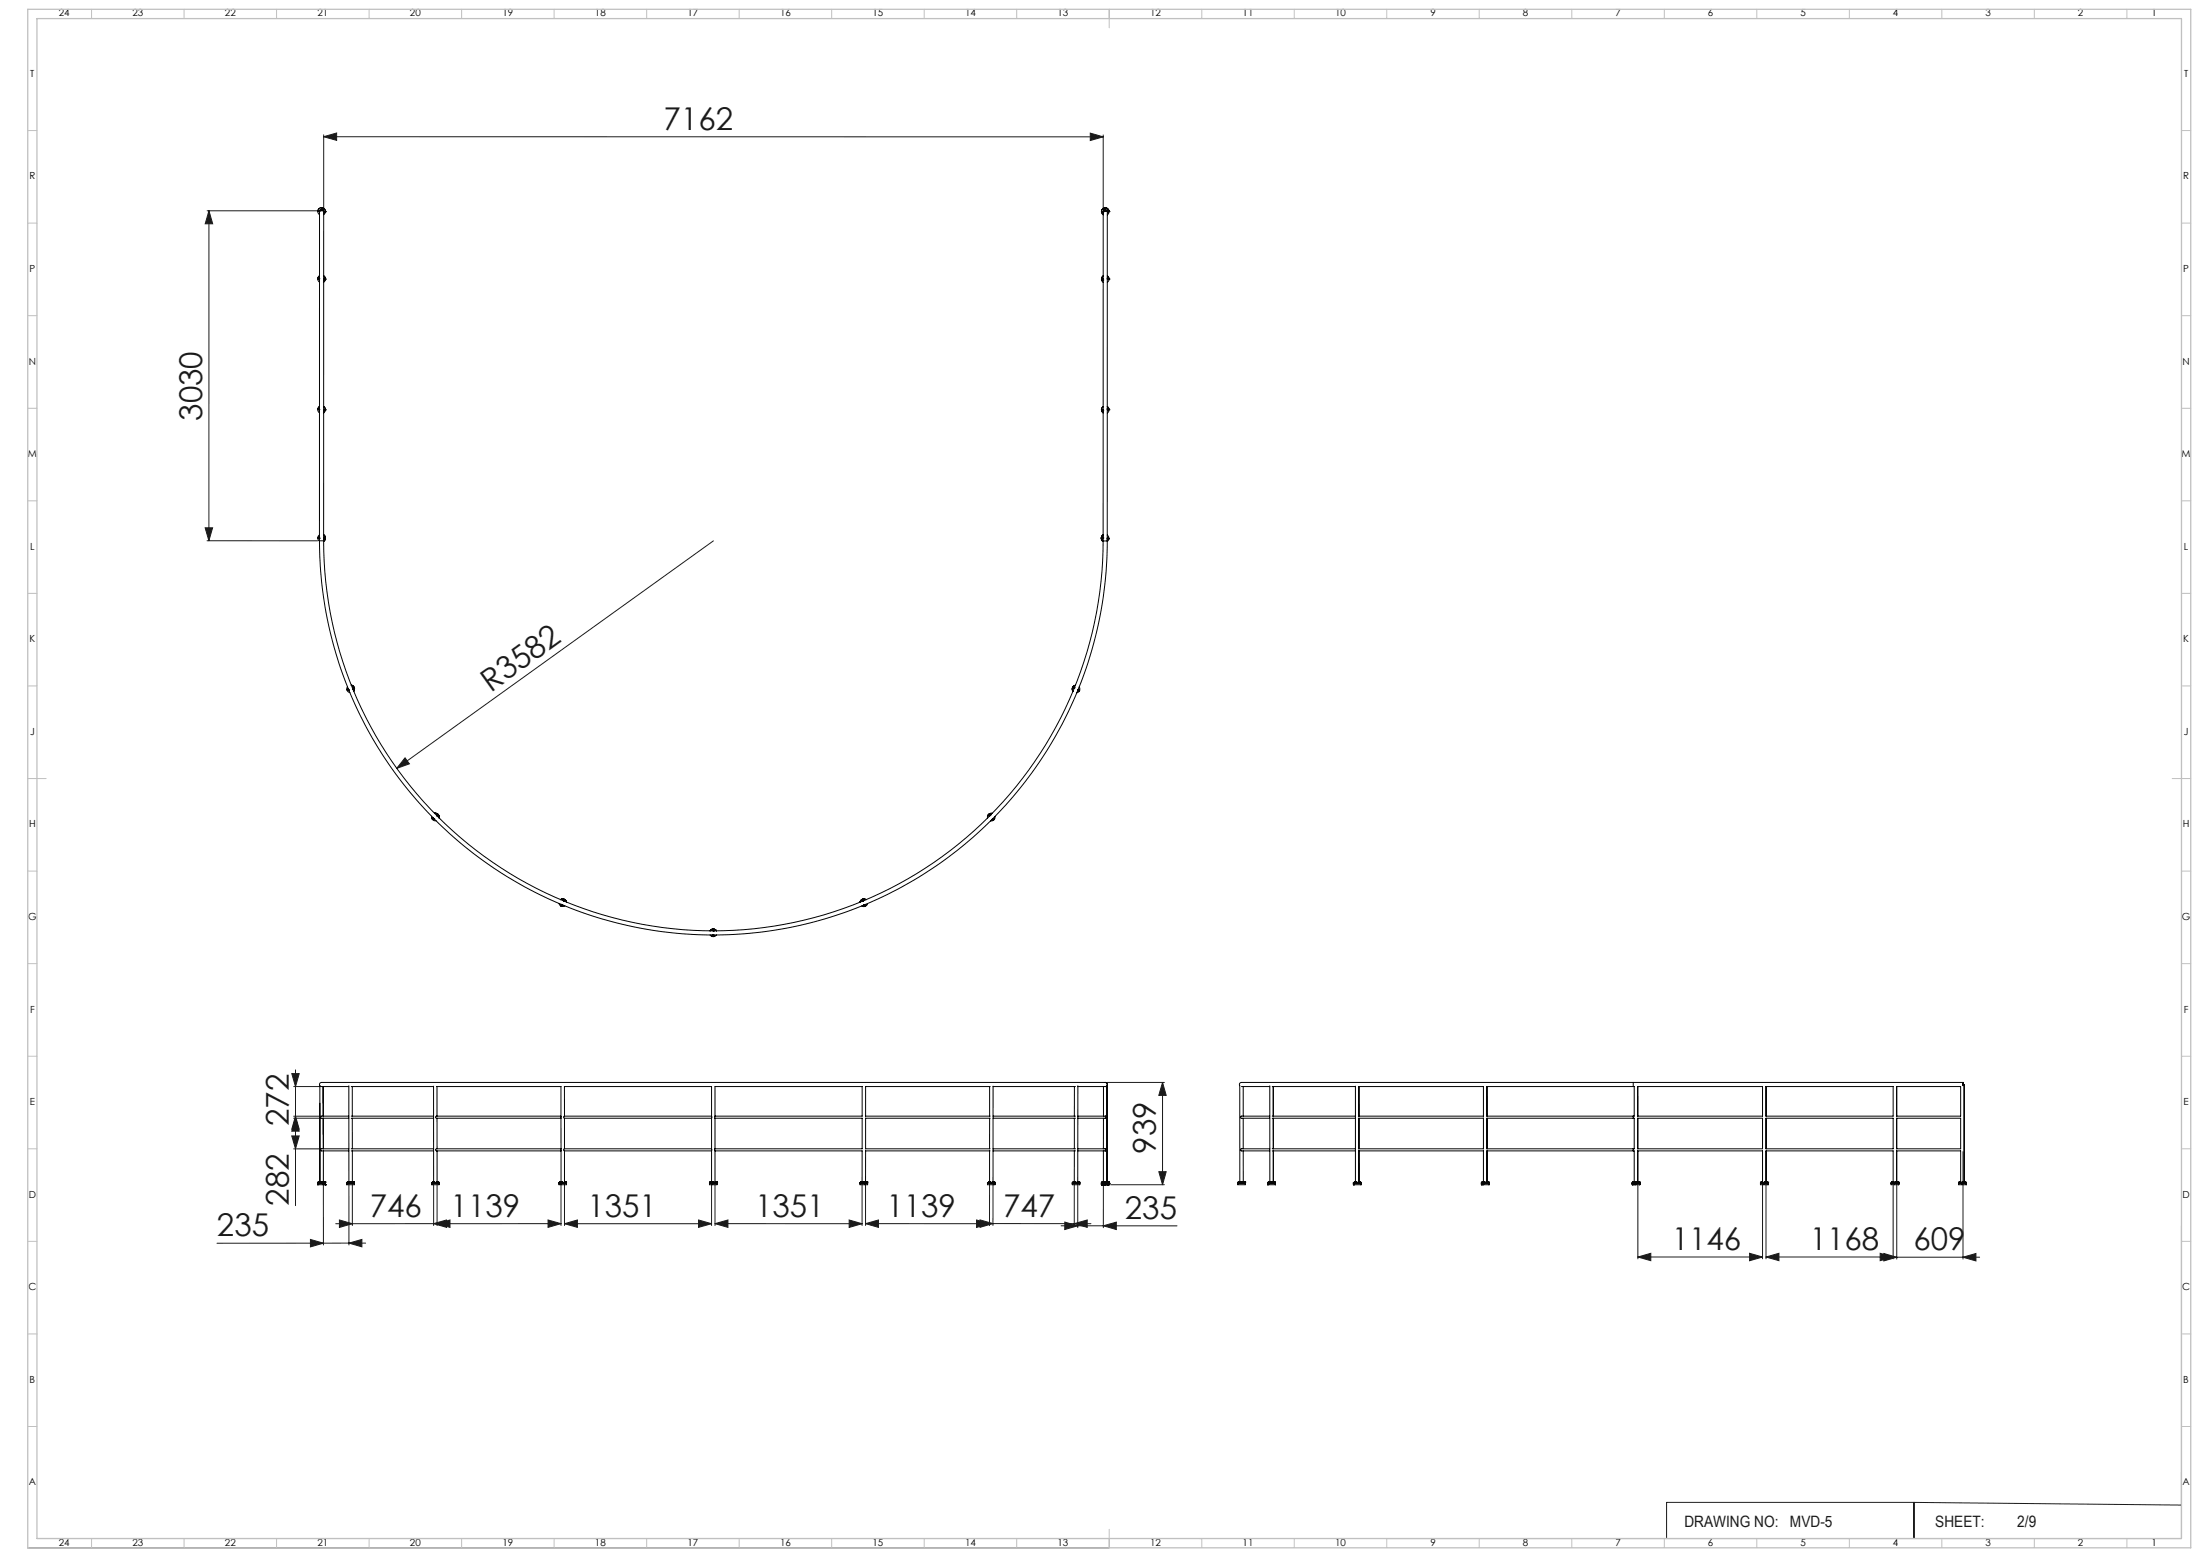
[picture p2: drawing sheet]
<svg xmlns="http://www.w3.org/2000/svg" width="1189mm" height="841mm" viewBox="0 0 1189 841" stroke-linecap="round" stroke-linejoin="round" font-family="sans-serif">
<g fill="none" stroke="#191924" stroke-width=".54">
<path d="M175 74l7-2v4zM175 73v40M175 74h421M589 72l7 2-7 2zM596 73v40M112 114h60M113 114l2 7h-4zM113 114v178M111 285h4l-2 7zM112 292h60M386 292l-172 123M219 409l2 4-7 2z"/>
<path d="M158 580h4l-2 7zM160 578v73M159 587h14M598 585h31M628 585v55M628 585l2 7h-4zM158 614h4l-2 7zM159 603h14M159 604h14M160 603l2 7h-4zM160 604l2 7h-4zM159 621h14"/>
<path d="M175 640v32M189 640v32M190 640v22M234 640v22M236 640v22M303 640v22M305 640v22M385 640v22M386 640v22M466 640v22M468 640v22M535 640v22"/>
<path d="M537 640v22M581 640v22M582 640v23M596 640v23M600 640h29M626 633h4l-2 7zM885 640v40M953 640v40M954 640v40M1023 640v40M1025 640v40M1061 622v58"/>
<path d="M183 659l7 2-7 2zM296 659l7 2-7 2zM378 659l7 2-7 2zM459 659l7 2-7 2zM528 659l7 2-7 2zM530 659l7 2-7 2zM168 669l7 2-7 3zM175 671l-58 1M189 671l7-2v4zM198 671h-23M234 661l7-2v4zM236 661l7-2v4z"/>
<path d="M303 661h-122M305 661l7-2v4zM305 661h80M386 661l7-2v4zM386 661h80M468 661l7-2v4zM468 661h113M573 662h63M575 660l7 2-7 2zM581 661l7-2v4zM581 661h9M596 662l7-2v4z"/>
<path d="M885 679l7-2v4zM885 679h68M946 677l7 2-7 2zM954 679l7-2v4zM954 679h116M1016 677l7 2-7 2zM1018 677l7 2-7 2zM1061 679l7-2v4zM1179 662v169h-430M1034 812h-133v19M1034 812v19M1034 812l145 1"/>
<path d="M15 836h584M20 831h579M648 831h1"/>
</g>
<g fill="none" stroke="#c0c0c0" stroke-width=".54">
<path d="M49 5v5M99 5v5M149 5v5M199 5v5M249 5v5M299 5v5M349 5v5M399 5v5M449 5v5M499 5v5M549 5v5M599 5v10"/>
<path d="M649 5v5M699 5v5M749 5v5M799 5v5M849 5v5M899 5v5M949 5v5M999 5v5M1049 5v5M1099 5v5M1149 5v5M15 71h5"/>
<path d="M1179 71h5M15 121h5M1179 121h5M15 171h5M1179 171h5M15 221h5M1179 221h5M15 271h5M1179 271h5M15 321h5M1179 321h5M15 371h5"/>
<path d="M1179 371h5M15 421h10M1174 421h10M15 471h5M1179 471h5M15 521h5M1179 521h5M15 571h5M1179 571h5M15 621h5M1179 621h5M15 671h5"/>
<path d="M1179 671h5M15 721h5M1179 721h5M15 771h5M1179 771h5M49 831v5M99 831v5M149 831v5M199 831v5M249 831v5M299 831v5M349 831v5"/>
<path d="M399 831v5M449 831v5M499 831v5M549 831v5M599 826v10M649 831v5M699 831v5M749 831v5M799 831v5M849 831v5M899 831v5M949 831v5"/>
<path d="M999 831v5M1049 831v5M1099 831v5M1149 831v5"/>
</g>
<path d="M15 5h1169v831h-1169zM20 10h1159v821h-1159z" fill="none" stroke="#c0c0c0" stroke-width=".7"/>
<g fill="#191924">
<path d="M219 409l2 4-7 2z"/>
<path d="M596 662l7-2v4zM575 660l7 2-7 2z"/>
<path d="M581 661l7-2v4zM530 659l7 2-7 2z"/>
<path d="M1061 679l7-2v4zM1018 677l7 2-7 2z"/>
<path d="M1016 677l7 2-7 2zM954 679l7-2v4z"/>
<path d="M305 661l7-2v4zM378 659l7 2-7 2z"/>
<path d="M236 661l7-2v4zM296 659l7 2-7 2z"/>
<path d="M234 661l7-2v4zM183 659l7 2-7 2z"/>
<path d="M168 669l7 2-7 3zM189 671l7-2v4z"/>
<path d="M113 114l2 7h-4zM111 285h4l-2 7z"/>
<path d="M626 633h4l-2 7zM628 585l2 7h-4zM160 603l2 7h-4zM158 580h4l-2 7z"/>
<path d="M160 604l2 7h-4zM158 614h4l-2 7z"/>
<path d="M468 661l7-2v4zM528 659l7 2-7 2z"/>
<path d="M386 661l7-2v4zM459 659l7 2-7 2z"/>
<path d="M175 74l7-2v4zM589 72l7 2-7 2z"/>
<path d="M885 679l7-2v4zM946 677l7 2-7 2z"/>
</g>
<g fill="none" stroke="#000" stroke-width=".54">
<path d="M172 114a2 2 0 0 1 2-2 2 2 0 0 1 2 2M172 114h.1M172 114h1M173 114h-1M173 114h.1M173 114h-1h1h-1h1M173 116a2.1 2.1 0 0 1-1-3 2.1 2.1 0 0 1 3 0 2.1 2.1 0 0 1 0 3M173 114h2v178M173 114v178M173 114l1-1 1 1zM174 113h.1M175 113h.1"/>
<path d="M175 114l1 1h-1M175 115h.1M175 114v1M175 114h.1M176 115h.1M176 114h.1M595 114a2.1 2.1 0 0 1 2-2 2.1 2.1 0 0 1 2 2M595 114h.1M596 115h.1M596 114v1M596 116a2.1 2.1 0 0 1 0-3 2.1 2.1 0 0 1 3 0 2.1 2.1 0 0 1-1 3M596 114l-1 1h1h-1"/>
<path d="M597 113h.1M597 114h.1M597 114h1M597 113l1 1M597 113l-1 1M597 113v1M598 114h.1M598 114h1h-1M598 114h1M598 114h-2v178M598 114v178M599 114h.1"/>
<path d="M599 114h-1M172 151l1-2a2.1 2.1 0 0 0 0 3M172 151h.1M172 150h.1M172 150h1h-1l1 1zM172 150v1M172 150h1M173 150l-1 1M175 151h1h-1M175 151h.1M176 151h.1M176 151l-1-2a2 2 0 0 1 0 3"/>
<path d="M595 151l1-2a2 2 0 0 0 0 3M595 151h.1M595 151h1M596 151h.1M596 151h-1h1M598 150h1M598 150h1v1v-1M599 150v1M599 151h.1M599 150h.1M599 150l-1 1M599 151l-1-2a2 2 0 0 1 0 3"/>
<path d="M172 221l1-1a2.1 2.1 0 0 0 0 3M172 221h.1M172 221h1M173 221h-1M173 221h-1h1M175 221l1 1h-1M175 222h.1M175 221v1M175 221h.1M176 222h.1M176 221h.1M176 221l-1-1a2 2 0 0 1 0 3"/>
<path d="M595 221l1-1a2.1 2.1 0 0 0 0 3M595 221h.1M596 222h.1M596 221v1M596 221l-1 1h1h-1M598 221h1M599 221h.1M599 221h-1M599 221l-1-1a2.1 2.1 0 0 1 0 3M172 290h.1M172 290v1M172 290v1h1"/>
<path d="M172 290h1M172 291h.1M173 291h.1M173 290h.1M173 291h-1M173 290l-1 1M173 290v1M173 290h-1l1 1M173 292a213 213 0 0 0 213 213M173 292h2M173 289a2.1 2.1 0 0 0 0 3M175 292a211 211 0 0 0 211 211 211 211 0 0 0 210-211"/>
<path d="M175 289a2 2 0 0 1 0 3M175 291h.1M175 290h.1M175 290v1M175 290l1 1h-1M596 291h.1M596 290h.1M596 290v1M596 290l-1 1h1M596 289a2.1 2.1 0 0 0 0 4M596 292h2M598 292a213 213 0 0 1-212 213"/>
<path d="M598 291h1h-1M598 291h1M598 289a2.1 2.1 0 0 1 0 3M598 291h.1M599 291h.1M599 291h-1M599 290v1M188 371a2 2 0 0 0 1 3M188 372v1M188 372h.1M188 373h.1M190 370a2.1 2.1 0 0 1 1 3"/>
<path d="M191 371v1M191 371h.1M191 372h.1M580 371v1M580 372h.1M580 371h.1M580 371h1h-1v1M581 370a2.1 2.1 0 0 0-1 3M582 373h1M582 373h.1M583 373h.1M583 373h-1"/>
<path d="M583 372v1M583 371a2 2 0 0 1-1 3M235 439a2 2 0 0 1 2 3M535 440h.1M535 440v1M536 439a2.1 2.1 0 0 0-2 3M233 441a2.1 2.1 0 0 0 3 2M234 442v1v-1M234 442h.1M234 442h1M236 440h.1M236 440l1 1"/>
<path d="M236 440v1M236 441h1M236 441h.1M237 440h.1M237 440h-1M237 441h.1M237 441h-1M237 440v1M237 440l-1 1h1M535 441h.1M536 443h.1M536 442v1"/>
<path d="M536 443h1M537 442l-1 1M537 442v1h-1M537 442h.1M537 442v1M537 443h.1M538 441a2.1 2.1 0 0 1-3 2M302 488a2.1 2.1 0 0 0 3 1M303 486a2.1 2.1 0 0 1 3 1M303 489h1M303 489h.1M303 488v1h1"/>
<path d="M304 489h.1M304 489h-1M304 486h.1M304 486h1M305 486h.1M305 486v1M305 487h.1M305 486h-1M305 486v1v-1M466 486h.1M466 486h1M467 486h-1"/>
<path d="M467 486h.1M467 489h.1M467 489h1h-1M467 489h1M468 489h.1M468 489h-1M468 486a2.1 2.1 0 0 0-3 1M469 488a2 2 0 0 1-3 1M384 503a2 2 0 0 1 3 0M384 505a2.1 2.1 0 0 0 3 0M385 505h.1M385 505v1l1-1"/>
<path d="M385 505v1M385 506h.1M385 503h.1M385 505h1M385 505v1v-1M386 505h.1M386 503h.1M386 505l-1 1M386 505l-1 1v-1M386 502h.1M386 502v1M386 502l-1 1"/>
<path d="M386 502v1v-1l-1 1M173 586v53M175 587v16M189 586v53M190 587h44M190 587v16M234 587v52M236 587h67v34M236 587v16M386 587h80v16h-80zM535 587v16M535 587h-67v16"/>
<path d="M537 587h44M537 587v52M581 587v16M583 587h14M583 586l-1 53M596 587v16M597 585h-423a1.2 1.2 0 0 0-1 1 1.2 1.2 0 0 0 1 1h15M597 587h.1M597 585a1.1 1.1 0 0 1 1 1 1.1 1.1 0 0 1-1 1M597 585h.1M597 585l1 1v53M671 587h15"/>
<path d="M672 587v16M686 587v52M688 587h45M688 587v16M733 587v52M734 587h68v16M734 587v16M883 587h-79v16h79M883 585h-212l-1 1v53M883 585v2M883 585h178M883 587v16"/>
<path d="M885 587h68v16h-68zM885 587v16M954 587h69v16h-69zM955 587v16M1025 587h35v16h-35zM1025 587v16M1061 586h1M1061 585v1zM1062 586v53M1062 586h.1M175 604v17M189 603h-15h-1l1 1h15"/>
<path d="M190 603h44M190 604h44M190 604v17M236 604v17M303 603h-67h-1l1 1h67M305 603h80M305 604h80M305 603v1M305 603v-16h80v16M305 604v17M385 603v1M385 604v17"/>
<path d="M386 604h80v17h-80M386 603v1M386 604v17M468 604v17h67M468 603h67M468 604h67M535 604v17M537 603h44M537 604h44M581 604v17M583 603h14M583 604h14"/>
<path d="M596 604v17M597 604h.1M597 603h.1M597 603h1l-1 1M672 604v17M686 603h-14a.8 .8 0 0 0-1 0 .8 .8 0 0 0 0 1h15M688 603h45M688 604h45M688 604v17M734 603h68M734 604h68M734 604v17"/>
<path d="M802 604v17h-68M883 604h-79v17h79M883 603v1M883 604v17M885 604h68v17h-68zM885 604v17M954 604h69v17h-69zM955 604v17M1025 604h35v17h-35zM1025 604v17M172 640h.1M172 639h.1"/>
<path d="M172 639v1M172 639h4M172 640h4M172 639h1M172 639h1zM173 639h.1M173 639h-1h1M173 639h1M173 639h1zM174 639h.1M174 639h1M174 640h2"/>
<path d="M175 639h.1M175 622v17M175 639h1M175 639h1zM176 639h.1M176 640h.1M176 639v1M187 639h5M187 639v1h5v-1M188 639h.1M188 639h3M188 639h1"/>
<path d="M189 621h-15h-1l1 1h15M189 639h.1M189 639h1M190 639h.1M190 621h44M190 622h44M190 639h1M190 622v17M191 639h.1M233 639h4M233 639v1h4v-1M234 639h.1"/>
<path d="M234 639h-1h4M234 639h2M236 639h.1M236 639h1zM236 639h1M236 622v17M237 639h.1M302 639h4M302 639v1h4v-1M302 639h.1M302 639h1M303 639h.1"/>
<path d="M303 639h1M303 639h1h-1M303 621h-67h-1l1 1h67M303 621v1M303 622v17M304 639h.1M304 639h1M305 621h80M305 622h80M305 621v1M305 639h.1M305 639h1"/>
<path d="M305 622v17M306 639h-1h1M306 639h.1M383 639h5M383 639v1h5v-1M384 639h.1M384 639h3M384 639h1M385 621v1M385 639h.1M385 622v17M385 639h1"/>
<path d="M385 639h1zM386 639h.1M386 622h80v17M386 639h1M386 621v1M386 622v17M387 639h.1M465 639h4M465 639v1h4v-1M465 639h.1M465 639h1h-1M465 639h1"/>
<path d="M466 639h.1M466 639h1M467 639h.1M467 639h1M467 639h1zM468 639h.1M468 639h1M468 639h1h-1M469 639h.1M534 639h3M534 639v1h4v-1M534 639h.1"/>
<path d="M534 639h1h-1M534 639h1M535 639h.1M535 622v17M535 639h1M535 622h-67v17M536 639h.1M536 639h1M536 639h1zM537 639h.1M537 621h44M537 622h44"/>
<path d="M537 639h1zM537 639h1h-1M580 639h4M580 639v1h4v-1M580 639h.1M580 639h3M580 639h1M580 639h1zM581 622v17M581 639h.1M581 639h1M582 639h.1"/>
<path d="M582 639h1M582 639h1zM583 621h14M583 622h14M583 639h.1M595 639h4M595 640h4zM595 640h.1M595 640h2M595 639h.1M595 639h1M596 640h.1"/>
<path d="M596 639h.1M596 622v17M597 639h.1M597 640h.1M598 640h.1M597 622h.1M597 621h.1M597 621h1l-1 1M598 639h.1M598 639h1zM598 639h1M599 640h.1"/>
<path d="M599 639h.1M599 639h-4v1M599 639v1M669 639h4M669 639v1h4v-1M669 639h.1M669 639h1M669 639h1zM670 639h.1M670 639h1M670 639h1zM671 639h.1"/>
<path d="M671 639h1M672 622v17M672 639h.1M672 639h1zM672 639h1M673 639h.1M685 639h.1M685 640h.1M685 639v1M685 639h4M685 640h4M685 639h1"/>
<path d="M686 639h.1M686 621h-14a.8 .8 0 0 0-1-1 1 1 0 0 0 0 2h15M686 639h1M687 639h.1M687 639h1zM687 639h1M688 639h.1M688 621h45M688 622h45M688 639h1M688 622v17M688 639h1z"/>
<path d="M689 639h.1M689 640h.1M689 640v-1v1M731 639h1M731 639v1h5M732 640h.1M732 639h4M732 639h.1M732 639h-1h5h-1M732 639h1M733 639h.1M733 639h1"/>
<path d="M734 639h.1M734 639h1M734 622h68v17M734 639v-17l1 17M735 639h.1M735 639h-1h1M735 639h1v1M736 640h.1M736 639h.1M801 639h4M801 640h4M801 639v1"/>
<path d="M801 640h.1M801 640h1M801 639h.1M801 639h1M802 639h-1h1M802 639h.1M802 639h2M804 639h.1M804 639h1M804 639h1v1M805 639h.1M805 640h.1"/>
<path d="M882 639h4M882 639v1h4M882 640h.1M882 640h2M882 639h1M882 639h.1M883 639h.1M883 622h-79v17M883 621v1M883 622v17M883 639h1M884 639h.1"/>
<path d="M884 639h1M885 639h.1M885 639v-17h68v17M885 622v17M885 639h1M886 639h.1M886 639v1M886 640h.1M951 639h5zM952 639l-1 1h5M952 639h4M952 639h.1"/>
<path d="M952 639h1M953 639h.1M953 639h1M954 639h.1M954 639v-17h69v17M955 622v17M955 639h.1M956 639h.1M956 640h.1M956 639v1M1022 639h4zM1022 639v1h4"/>
<path d="M1022 639h4M1022 639h1M1022 639h.1M1023 639h.1M1024 639h.1M1024 639h1M1025 639h.1M1025 639v-17h35v17M1025 622v17M1025 639h1M1026 639h.1M1026 640h.1"/>
<path d="M1026 639v1M1059 639h4M1059 639v1h4M1059 639h.1M1059 639h1M1060 639h.1M1061 639h.1M1062 639h.1M1063 639h.1M1063 639v1"/>
<circle cx="174" cy="113" r=".4"/>
<circle cx="597" cy="113" r=".4"/>
<circle cx="175" cy="291" r=".4"/>
<circle cx="596" cy="291" r=".4"/>
<circle cx="191" cy="372" r=".3"/>
<circle cx="191" cy="372" r=".4"/>
<circle cx="580" cy="371" r=".4"/>
<circle cx="236" cy="440" r=".4"/>
<circle cx="535" cy="440" r=".4"/>
<circle cx="305" cy="486" r=".4"/>
<circle cx="466" cy="486" r=".4"/>
<circle cx="386" cy="502" r=".4"/>
</g>
<g font-size="16.9" fill="#191924">
<text x="359" y="70">7162</text>
<text x="109" y="227" transform="rotate(-90 109 227)">3030</text>
<text x="265" y="374" transform="rotate(-36 265 374)">R3582</text>
<text x="156" y="608" transform="rotate(-90 156 608)">272</text>
<text x="625" y="623" transform="rotate(-90 625 623)">939</text>
<text x="156" y="651" transform="rotate(-90 156 651)">282</text>
<text x="200" y="657">746</text>
<text x="244" y="657">1139</text>
<text x="317" y="657">1351</text>
<text x="408" y="657">1351</text>
<text x="479" y="657">1139</text>
<text x="542" y="657">747</text>
<text x="608" y="658">235</text>
<text x="117" y="668">235</text>
<text x="904" y="675">1146</text>
<text x="978" y="675">1168</text>
<text x="1034" y="675">609</text>
</g>
<g font-size="8.5" fill="#191924">
<text x="910" y="825">DRAWING NO:</text>
<text x="967" y="825">MVD-5</text>
<text x="1046" y="825">SHEET:</text>
<text x="1090" y="825">2/9</text>
</g>
<g font-size="5.3">
<text x="32" y="9">24</text>
<text x="72" y="9">23</text>
<text x="122" y="9">22</text>
<text x="172" y="9">21</text>
<text x="222" y="9">20</text>
<text x="272" y="9">19</text>
<text x="322" y="9">18</text>
<text x="372" y="9">17</text>
<text x="422" y="9">16</text>
<text x="472" y="9">15</text>
<text x="522" y="9">14</text>
<text x="572" y="9">13</text>
<text x="622" y="9">12</text>
<text x="672" y="9">11</text>
<text x="722" y="9">10</text>
<text x="773" y="9">9</text>
<text x="823" y="9">8</text>
<text x="873" y="9">7</text>
<text x="923" y="9">6</text>
<text x="973" y="9">5</text>
<text x="1023" y="9">4</text>
<text x="1073" y="9">3</text>
<text x="1123" y="9">2</text>
<text x="1163" y="9">1</text>
<text x="16" y="42">T</text>
<text x="1180" y="42">T</text>
<text x="16" y="97">R</text>
<text x="1180" y="97">R</text>
<text x="16" y="147">P</text>
<text x="1180" y="147">P</text>
<text x="16" y="197">N</text>
<text x="1180" y="197">N</text>
<text x="15" y="247">M</text>
<text x="1179" y="247">M</text>
<text x="16" y="297">L</text>
<text x="1180" y="297">L</text>
<text x="16" y="347">K</text>
<text x="1180" y="347">K</text>
<text x="16" y="397">J</text>
<text x="1180" y="397">J</text>
<text x="16" y="447">H</text>
<text x="1180" y="447">H</text>
<text x="15" y="497">G</text>
<text x="1179" y="497">G</text>
<text x="16" y="547">F</text>
<text x="1180" y="547">F</text>
<text x="16" y="597">E</text>
<text x="1180" y="597">E</text>
<text x="16" y="647">D</text>
<text x="1180" y="647">D</text>
<text x="15" y="697">C</text>
<text x="1179" y="697">C</text>
<text x="16" y="747">B</text>
<text x="1180" y="747">B</text>
<text x="16" y="802">A</text>
<text x="1180" y="802">A</text>
<text x="32" y="835">24</text>
<text x="72" y="835">23</text>
<text x="122" y="835">22</text>
<text x="172" y="835">21</text>
<text x="222" y="835">20</text>
<text x="272" y="835">19</text>
<text x="322" y="835">18</text>
<text x="372" y="835">17</text>
<text x="422" y="835">16</text>
<text x="472" y="835">15</text>
<text x="522" y="835">14</text>
<text x="572" y="835">13</text>
<text x="622" y="835">12</text>
<text x="672" y="835">11</text>
<text x="722" y="835">10</text>
<text x="773" y="835">9</text>
<text x="823" y="835">8</text>
<text x="873" y="835">7</text>
<text x="923" y="835">6</text>
<text x="973" y="835">5</text>
<text x="1023" y="835">4</text>
<text x="1073" y="835">3</text>
<text x="1123" y="835">2</text>
<text x="1163" y="835">1</text>
</g>
</svg>
